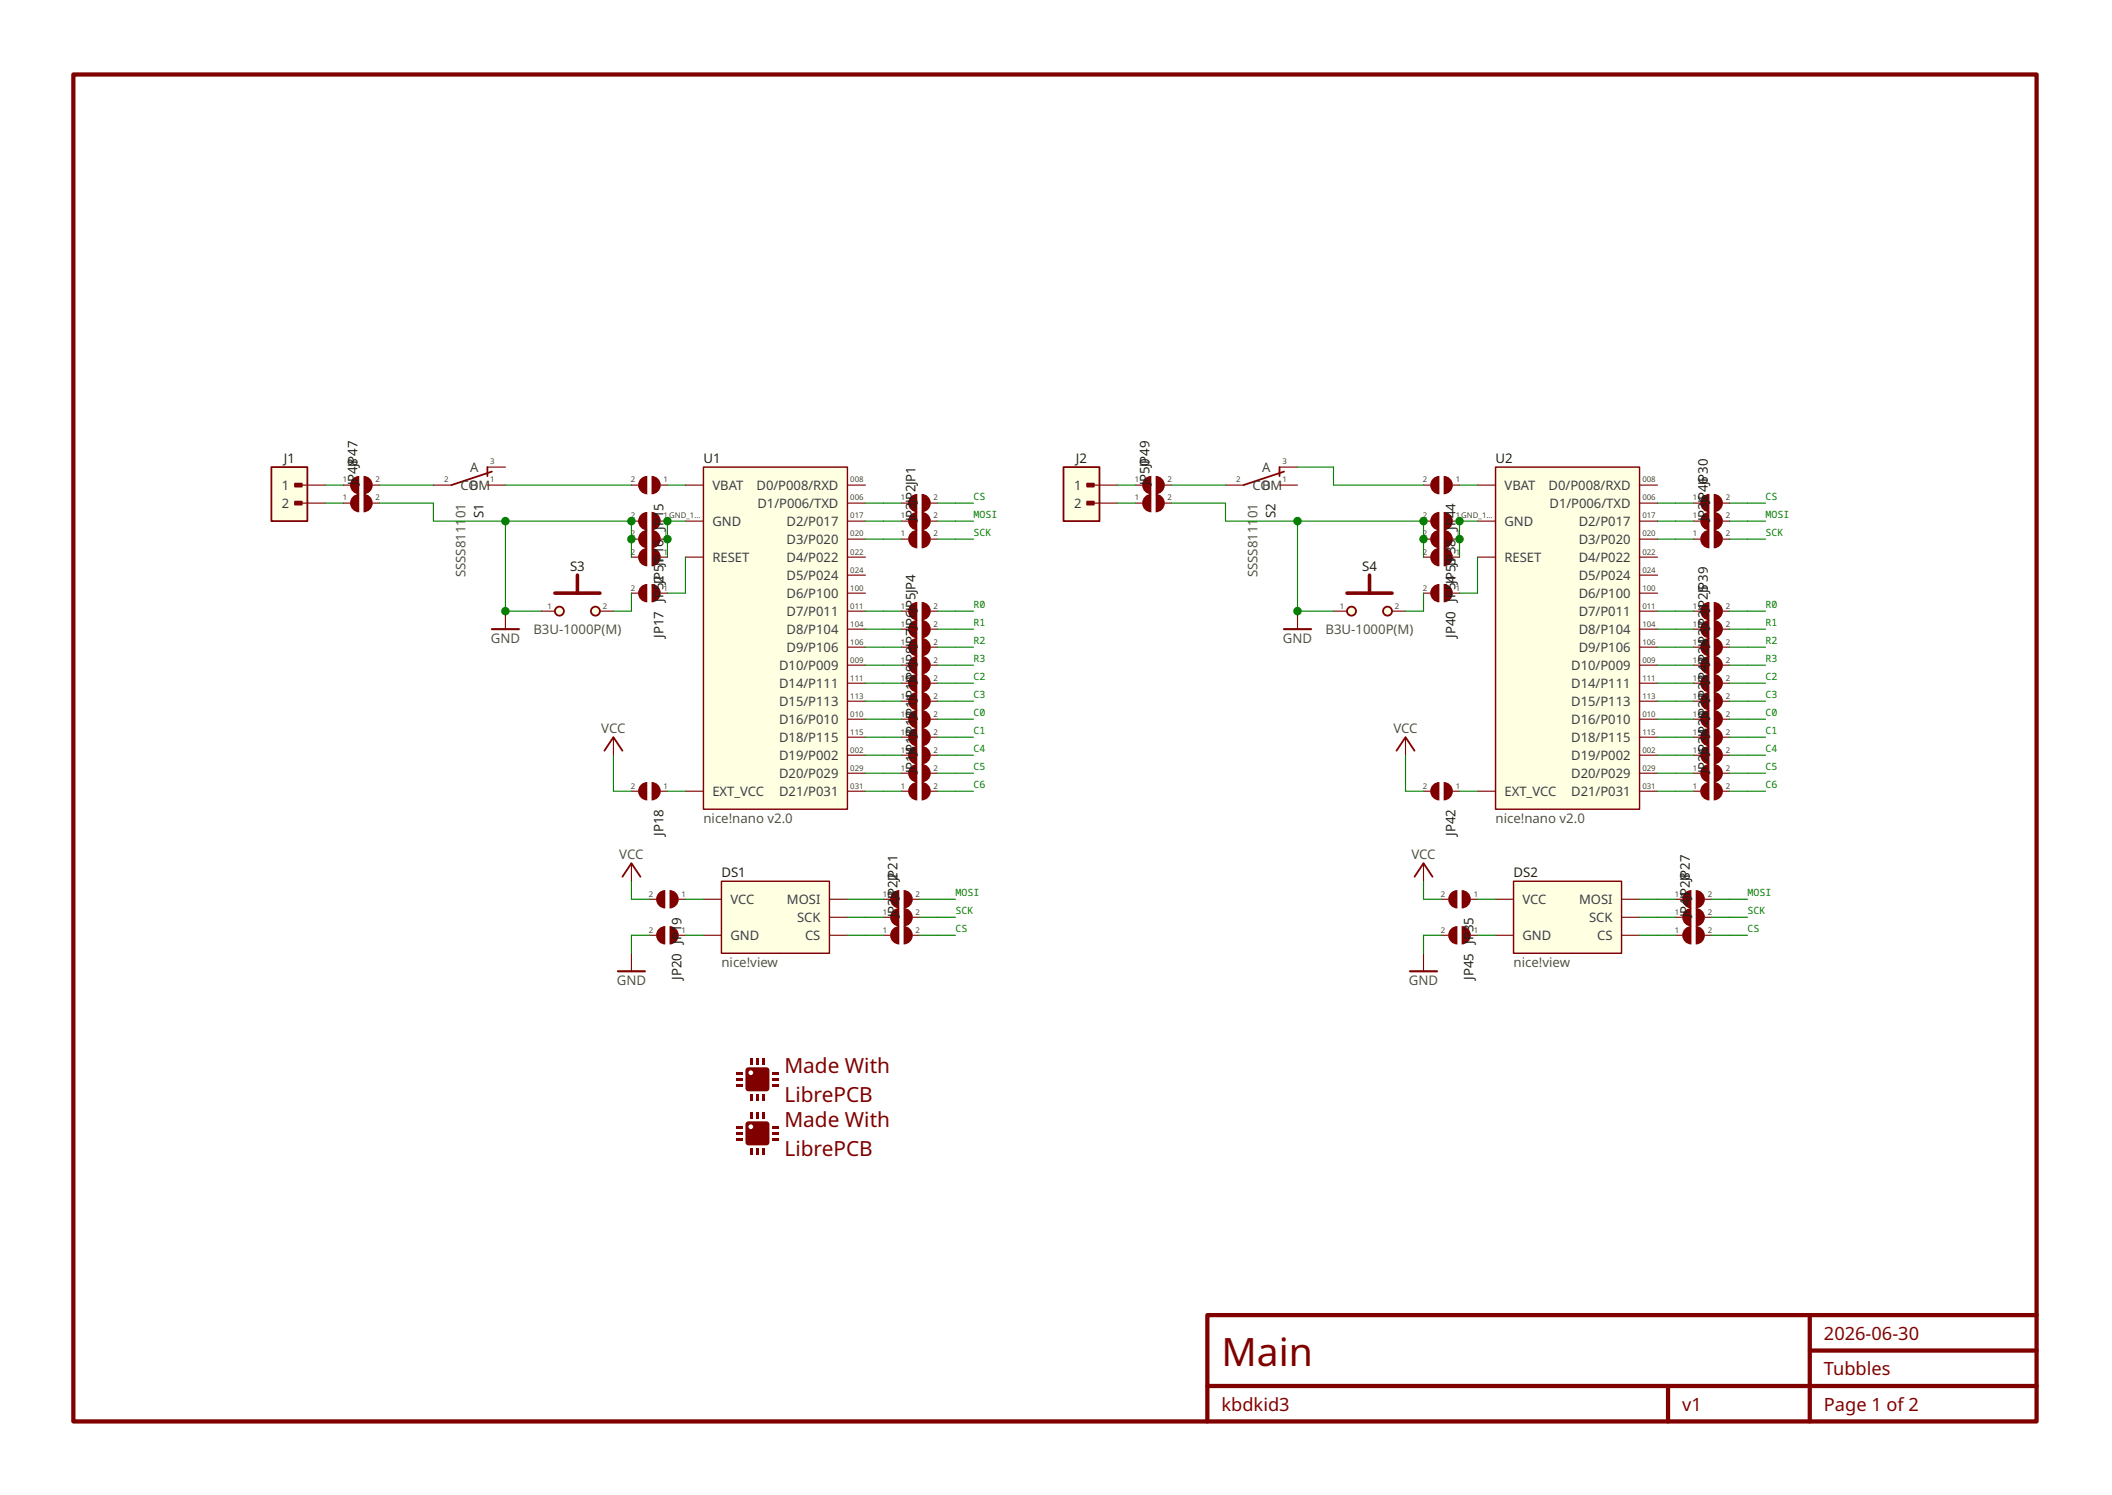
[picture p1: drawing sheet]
<svg xmlns="http://www.w3.org/2000/svg" width="298mm" height="211mm" viewBox="0 0 298 211" stroke-linecap="round" stroke-linejoin="round" font-family="sans-serif">
<g fill="#800000">
<path d="M105.3 158.4l.3-.2 2.8 .1 .2 .4-.1 2.7-.3 .2h-2.8l-.2-.4v-2.2h.4a.33 .33 0 0 0 .5 .3 .33 .33 0 0 0 .1-.5 .33 .33 0 0 0-.5 0l-.1 .2h-.4z" fill-rule="evenodd"/>
<path d="M109 159.7h.9v.4h-.9z" fill-rule="evenodd"/>
<path d="M109 160.6h.9v.4h-.9z" fill-rule="evenodd"/>
<path d="M109 158.9h.9v.4h-.9z" fill-rule="evenodd"/>
<path d="M103.9 158.9h.9v.4h-.9z" fill-rule="evenodd"/>
<path d="M103.9 159.7h.9v.4h-.9z" fill-rule="evenodd"/>
<path d="M103.9 160.6h.9v.4h-.9z" fill-rule="evenodd"/>
<path d="M106.7 157h.4v.8h-.4z" fill-rule="evenodd"/>
<path d="M107.5 157h.5v.8h-.5z" fill-rule="evenodd"/>
<path d="M105.8 157h.5v.8h-.5z" fill-rule="evenodd"/>
<path d="M106.7 162h.4v.9h-.4z" fill-rule="evenodd"/>
<path d="M107.5 162h.5v.9h-.5z" fill-rule="evenodd"/>
<path d="M105.8 162h.5v.9h-.5z" fill-rule="evenodd"/>
</g>
<path d="M85.3 105.9l1.3-1.9 1.3 1.9" fill="none" stroke="#800000" stroke-width=".25"/>
<path d="M86.6 104v2.6" fill="none" stroke="#800000" stroke-width=".16"/>
<g fill="#800000">
<path d="M128.4 108.3l.7-.4 .4-.1v2.6a1.3 1.3 0 0 1-1.2-.7 1.3 1.3 0 0 1 .1-1.4z" fill-rule="evenodd"/>
<path d="M130.1 107.8a1.3 1.3 0 0 1 1.3 1.3 1.3 1.3 0 0 1-1.3 1.3z" fill-rule="evenodd"/>
</g>
<path d="M127.2 109.1h1M131.4 109.1h.9" fill="none" stroke="#800000" stroke-width=".16"/>
<g fill="#800000">
<path d="M240.2 103.3l.7-.5 .4-.1v2.6a1.3 1.3 0 0 1-1.2-.7 1.3 1.3 0 0 1 .1-1.3z" fill-rule="evenodd"/>
<path d="M241.9 102.7a1.3 1.3 0 0 1 1.3 1.3 1.3 1.3 0 0 1-1.3 1.3z" fill-rule="evenodd"/>
</g>
<path d="M239 104h1M243.2 104h.9" fill="none" stroke="#800000" stroke-width=".16"/>
<g fill="#800000">
<path d="M161.5 70.2l.6-.4 .4-.1v2.6a1.3 1.3 0 0 1-1.2-.7 1.3 1.3 0 0 1 .2-1.4z" fill-rule="evenodd"/>
<path d="M163.1 69.7a1.3 1.3 0 0 1 1.3 1.3 1.3 1.3 0 0 1-1.3 1.3z" fill-rule="evenodd"/>
</g>
<path d="M160.3 71h.9M164.4 71h.9" fill="none" stroke="#800000" stroke-width=".16"/>
<g fill="#800000">
<path d="M240.2 75.3l.7-.5h.4v2.6a1.3 1.3 0 0 1-1.2-.7 1.3 1.3 0 0 1 .1-1.4z" fill-rule="evenodd"/>
<path d="M241.9 74.8a1.3 1.3 0 0 1 1.3 1.3 1.3 1.3 0 0 1-1.3 1.3z" fill-rule="evenodd"/>
</g>
<path d="M239 76.1h1M243.2 76.1h.9" fill="none" stroke="#800000" stroke-width=".16"/>
<path d="M211.1 65.9h20.3v48.3h-20.3z" fill-rule="evenodd" fill="#ffffe1" stroke="#800000" stroke-width=".2"/>
<g fill="none" stroke="#800000" stroke-width=".16">
<path d="M208.5 68.5h2.6M208.5 73.5h2.6M208.5 78.6h2.6M231.4 68.5h2.6M231.4 73.5h2.6M231.4 78.6h2.6M231.4 71h2.6M231.4 76.1h2.6M231.4 93.9h2.6M231.4 91.3h2.6M231.4 98.9h2.6M231.4 83.7h2.6"/>
<path d="M231.4 96.4h2.6M231.4 86.2h2.6M231.4 81.2h2.6M231.4 88.8h2.6M208.5 111.6h2.6M231.4 104h2.6M231.4 106.6h2.6M231.4 111.6h2.6M231.4 101.5h2.6M231.4 109.1h2.6"/>
</g>
<g fill="#800000">
<path d="M128.4 85.5l.7-.5 .4-.1v2.6a1.3 1.3 0 0 1-1.2-.7 1.3 1.3 0 0 1 .1-1.3z" fill-rule="evenodd"/>
<path d="M130.1 84.9a1.3 1.3 0 0 1 1.3 1.3 1.3 1.3 0 0 1-1.3 1.3z" fill-rule="evenodd"/>
</g>
<path d="M127.2 86.2h1M131.4 86.2h.9" fill="none" stroke="#800000" stroke-width=".16"/>
<path d="M101.8 124.4h15.3v10.1h-15.3z" fill-rule="evenodd" fill="#ffffe1" stroke="#800000" stroke-width=".2"/>
<path d="M61.2 68.5h2.5M68.8 68.5h2.5M68.8 65.9h2.5M99.3 126.9h2.5M99.3 132h2.5M117.1 126.9h2.5M117.1 132h2.5M117.1 129.4h2.5" fill="none" stroke="#800000" stroke-width=".16"/>
<path d="M68.8 65.9v1.3M69.4 66.5l-5.7 2" fill="none" stroke="#800000" stroke-width=".25"/>
<g fill="#800000">
<path d="M238 130.9l.7-.2v2.6a1.3 1.3 0 0 1-1.2-.9 1.3 1.3 0 0 1 .5-1.5z" fill-rule="evenodd"/>
<path d="M239.3 130.7a1.3 1.3 0 0 1 1.3 1.3 1.3 1.3 0 0 1-1.3 1.3z" fill-rule="evenodd"/>
</g>
<path d="M236.5 132h.9M240.6 132h1" fill="none" stroke="#800000" stroke-width=".16"/>
<g fill="#800000">
<path d="M240.2 93.1l.7-.5h.4v2.6a1.3 1.3 0 0 1-1.2-.7 1.3 1.3 0 0 1 .1-1.4z" fill-rule="evenodd"/>
<path d="M241.9 92.6a1.3 1.3 0 0 1 1.3 1.3 1.3 1.3 0 0 1-1.3 1.3z" fill-rule="evenodd"/>
</g>
<path d="M239 93.9h1M243.2 93.9h.9" fill="none" stroke="#800000" stroke-width=".16"/>
<g fill="#800000">
<path d="M125.9 126.1l.6-.4 .4-.1v2.6a1.3 1.3 0 0 1-1.1-.7 1.3 1.3 0 0 1 .1-1.4z" fill-rule="evenodd"/>
<path d="M127.5 125.6a1.3 1.3 0 0 1 1.3 1.3 1.3 1.3 0 0 1-1.3 1.3z" fill-rule="evenodd"/>
</g>
<path d="M124.7 126.9h.9M128.8 126.9h1" fill="none" stroke="#800000" stroke-width=".16"/>
<path d="M213.6 124.4h15.3v10.1h-15.3z" fill-rule="evenodd" fill="#ffffe1" stroke="#800000" stroke-width=".2"/>
<path d="M211.1 126.9h2.5M211.1 132h2.5M228.9 126.9h2.5M228.9 132h2.5M228.9 129.4h2.5" fill="none" stroke="#800000" stroke-width=".16"/>
<g fill="#800000">
<path d="M240.2 110.9l.7-.5 .4-.1v2.6a1.3 1.3 0 0 1-1.2-.7 1.3 1.3 0 0 1 .1-1.3z" fill-rule="evenodd"/>
<path d="M241.9 110.3a1.3 1.3 0 0 1 1.3 1.3 1.3 1.3 0 0 1-1.3 1.3z" fill-rule="evenodd"/>
</g>
<path d="M239 111.6h1M243.2 111.6h.9" fill="none" stroke="#800000" stroke-width=".16"/>
<g fill="#800000">
<path d="M240.2 95.6l.7-.4 .4-.1v2.6a1.3 1.3 0 0 1-1.2-.7 1.3 1.3 0 0 1 .1-1.4z" fill-rule="evenodd"/>
<path d="M241.9 95.1a1.3 1.3 0 0 1 1.3 1.3 1.3 1.3 0 0 1-1.3 1.3z" fill-rule="evenodd"/>
</g>
<path d="M239 96.4h1M243.2 96.4h.9" fill="none" stroke="#800000" stroke-width=".16"/>
<g fill="#800000">
<path d="M126.2 128.4l.7-.3v2.6a1.3 1.3 0 0 1-1.2-.9 1.3 1.3 0 0 1 .5-1.4z" fill-rule="evenodd"/>
<path d="M127.5 128.1a1.3 1.3 0 0 1 1.3 1.3 1.3 1.3 0 0 1-1.3 1.3z" fill-rule="evenodd"/>
</g>
<path d="M124.7 129.4h.9M128.8 129.4h1" fill="none" stroke="#800000" stroke-width=".16"/>
<g fill="#ffffe1" stroke="#800000" stroke-width=".51">
<path d="M190.1 83.7h6.4z"/>
<path d="M193.3 81.2v2.5z"/>
</g>
<g fill="#ffffe1" stroke="#800000" stroke-width=".25">
<circle cx="190.8" cy="86.2" r=".64"/>
<circle cx="195.8" cy="86.2" r=".64"/>
</g>
<path d="M188.2 86.2h1.9M196.5 86.2h1.9" fill="none" stroke="#800000" stroke-width=".16"/>
<g fill="#800000">
<path d="M94.5 130.7a1.3 1.3 0 0 1 1.3 1.3 1.3 1.3 0 0 1-1.3 1.3z" fill-rule="evenodd"/>
<path d="M92.9 131.2l.6-.5h.4v2.6a1.3 1.3 0 0 1-1.2-.7 1.3 1.3 0 0 1 .2-1.4z" fill-rule="evenodd"/>
</g>
<path d="M183.1 86.2v2.6M198.4 104v2.6M91.7 132h.9M95.8 132h.9M200.9 134.5v2.6" fill="none" stroke="#800000" stroke-width=".16"/>
<path d="M181.2 88.8h3.8M199 137.1h3.8" fill="none" stroke="#800000" stroke-width=".3"/>
<path d="M197.1 105.9l1.3-1.9 1.3 1.9" fill="none" stroke="#800000" stroke-width=".25"/>
<g fill="#800000">
<path d="M128.7 100.4l.8-.2v2.6a1.3 1.3 0 0 1-1.3-.9 1.3 1.3 0 0 1 .5-1.5z" fill-rule="evenodd"/>
<path d="M130.1 100.2a1.3 1.3 0 0 1 1.3 1.3 1.3 1.3 0 0 1-1.3 1.3z" fill-rule="evenodd"/>
</g>
<path d="M127.2 101.5h1M131.4 101.5h.9" fill="none" stroke="#800000" stroke-width=".16"/>
<g fill="#800000">
<path d="M92 77.3a1.3 1.3 0 0 1 1.3 1.3 1.3 1.3 0 0 1-1.3 1.3z" fill-rule="evenodd"/>
<path d="M90.3 77.8l.7-.4 .4-.1v2.6a1.3 1.3 0 0 1-1.2-.7 1.3 1.3 0 0 1 .1-1.4z" fill-rule="evenodd"/>
</g>
<path d="M89.1 78.6h1M93.3 78.6h.9M200.9 121.8v2.6" fill="none" stroke="#800000" stroke-width=".16"/>
<path d="M199.7 123.7l1.2-1.9 1.3 1.9" fill="none" stroke="#800000" stroke-width=".25"/>
<g fill="#800000">
<path d="M240.2 105.8l.7-.5h.4v2.6a1.3 1.3 0 0 1-1.2-.7 1.3 1.3 0 0 1 .1-1.4z" fill-rule="evenodd"/>
<path d="M241.9 105.3a1.3 1.3 0 0 1 1.3 1.3 1.3 1.3 0 0 1-1.3 1.3z" fill-rule="evenodd"/>
</g>
<path d="M239 106.6h1M243.2 106.6h.9" fill="none" stroke="#800000" stroke-width=".16"/>
<path d="M10.4 10.5h277.1v190.1h-277.1zM170.4 195.6h117.1M235.4 195.6v5M255.4 185.6v15M255.4 190.6h32.1M287.5 185.6h-117.1v15" fill="none" stroke="#800000" stroke-width=".6"/>
<path d="M99.3 65.9h20.3v48.3h-20.3z" fill-rule="evenodd" fill="#ffffe1" stroke="#800000" stroke-width=".2"/>
<g fill="none" stroke="#800000" stroke-width=".16">
<path d="M96.7 68.5h2.6M96.7 73.5h2.6M96.7 78.6h2.6M119.6 68.5h2.6M119.6 73.5h2.6M119.6 78.6h2.6M119.6 71h2.6M119.6 76.1h2.6M119.6 93.9h2.6M119.6 91.3h2.6M119.6 98.9h2.6M119.6 83.7h2.6"/>
<path d="M119.6 96.4h2.6M119.6 86.2h2.6M119.6 81.2h2.6M119.6 88.8h2.6M96.7 111.6h2.6M119.6 104h2.6M119.6 106.6h2.6M119.6 111.6h2.6M119.6 101.5h2.6M119.6 109.1h2.6"/>
</g>
<g fill="#800000">
<path d="M161.5 67.7l.6-.5h.4v2.6a1.3 1.3 0 0 1-1.2-.8 1.3 1.3 0 0 1 .2-1.3z" fill-rule="evenodd"/>
<path d="M163.1 67.2a1.3 1.3 0 0 1 1.3 1.3 1.3 1.3 0 0 1-1.3 1.3z" fill-rule="evenodd"/>
</g>
<path d="M160.3 68.5h.9M164.4 68.5h.9" fill="none" stroke="#800000" stroke-width=".16"/>
<g fill="#800000">
<path d="M240.2 88l.7-.5h.4v2.6a1.3 1.3 0 0 1-1.2-.7 1.3 1.3 0 0 1 .1-1.4z" fill-rule="evenodd"/>
<path d="M241.9 87.5a1.3 1.3 0 0 1 1.3 1.3 1.3 1.3 0 0 1-1.3 1.3z" fill-rule="evenodd"/>
</g>
<path d="M239 88.8h1M243.2 88.8h.9" fill="none" stroke="#800000" stroke-width=".16"/>
<g fill="#800000">
<path d="M92 74.8a1.3 1.3 0 0 1 1.3 1.3 1.3 1.3 0 0 1-1.3 1.3z" fill-rule="evenodd"/>
<path d="M90.3 75.3l.7-.5h.4v2.6a1.3 1.3 0 0 1-1.2-.7 1.3 1.3 0 0 1 .1-1.4z" fill-rule="evenodd"/>
</g>
<path d="M89.1 76.1h1M93.3 76.1h.9" fill="none" stroke="#800000" stroke-width=".16"/>
<g fill="#ffffe1" stroke="#800000" stroke-width=".51">
<path d="M78.3 83.7h6.4z"/>
<path d="M81.5 81.2v2.5z"/>
</g>
<g fill="#ffffe1" stroke="#800000" stroke-width=".25">
<circle cx="79" cy="86.2" r=".64"/>
<circle cx="84" cy="86.2" r=".64"/>
</g>
<path d="M76.4 86.2h1.9M84.7 86.2h1.9" fill="none" stroke="#800000" stroke-width=".16"/>
<g fill="#800000">
<path d="M240.2 90.6l.7-.5 .4-.1v2.6a1.3 1.3 0 0 1-1.2-.7 1.3 1.3 0 0 1 .1-1.3z" fill-rule="evenodd"/>
<path d="M241.9 90a1.3 1.3 0 0 1 1.3 1.3 1.3 1.3 0 0 1-1.3 1.3z" fill-rule="evenodd"/>
</g>
<path d="M239 91.3h1M243.2 91.3h.9" fill="none" stroke="#800000" stroke-width=".16"/>
<g fill="#800000">
<path d="M128.4 90.6l.7-.5 .4-.1v2.6a1.3 1.3 0 0 1-1.2-.7 1.3 1.3 0 0 1 .1-1.3z" fill-rule="evenodd"/>
<path d="M130.1 90a1.3 1.3 0 0 1 1.3 1.3 1.3 1.3 0 0 1-1.3 1.3z" fill-rule="evenodd"/>
</g>
<path d="M127.2 91.3h1M131.4 91.3h.9" fill="none" stroke="#800000" stroke-width=".16"/>
<g fill="#800000">
<path d="M203.8 67.2a1.3 1.3 0 0 1 1.3 1.3 1.3 1.3 0 0 1-1.3 1.3z" fill-rule="evenodd"/>
<path d="M202.1 67.7l.7-.5h.4v2.6a1.3 1.3 0 0 1-1.2-.8 1.3 1.3 0 0 1 .1-1.3z" fill-rule="evenodd"/>
</g>
<path d="M200.9 68.5h1M205.1 68.5h.9" fill="none" stroke="#800000" stroke-width=".16"/>
<g fill="#800000">
<path d="M238 125.8l.7-.2v2.6a1.3 1.3 0 0 1-1.2-.9 1.3 1.3 0 0 1 .5-1.5z" fill-rule="evenodd"/>
<path d="M239.3 125.6a1.3 1.3 0 0 1 1.3 1.3 1.3 1.3 0 0 1-1.3 1.3z" fill-rule="evenodd"/>
</g>
<path d="M236.5 126.9h.9M240.6 126.9h1" fill="none" stroke="#800000" stroke-width=".16"/>
<g fill="#800000">
<path d="M128.4 93.1l.7-.5h.4v2.6a1.3 1.3 0 0 1-1.2-.7 1.3 1.3 0 0 1 .1-1.4z" fill-rule="evenodd"/>
<path d="M130.1 92.6a1.3 1.3 0 0 1 1.3 1.3 1.3 1.3 0 0 1-1.3 1.3z" fill-rule="evenodd"/>
</g>
<path d="M127.2 93.9h1M131.4 93.9h.9" fill="none" stroke="#800000" stroke-width=".16"/>
<path d="M38.3 65.9h5.1v7.6h-5.1z" fill-rule="evenodd" fill="#ffffe1" stroke="#800000" stroke-width=".25"/>
<g fill="#800000" stroke="#800000" stroke-width=".25">
<path d="M41.6 68.2h1v.5h-1z" fill-rule="evenodd"/>
<path d="M41.6 70.8h1v.4h-1z" fill-rule="evenodd"/>
</g>
<path d="M42.1 68.5h3.8M42.1 71h3.8" fill="none" stroke="#800000" stroke-width=".16"/>
<g fill="#800000">
<path d="M203.8 74.8a1.3 1.3 0 0 1 1.3 1.3 1.3 1.3 0 0 1-1.3 1.3z" fill-rule="evenodd"/>
<path d="M202.4 75l.8-.2v2.6a1.3 1.3 0 0 1-1.3-.9 1.3 1.3 0 0 1 .5-1.5z" fill-rule="evenodd"/>
</g>
<path d="M200.9 76.1h1M205.1 76.1h.9" fill="none" stroke="#800000" stroke-width=".16"/>
<g fill="#800000">
<path d="M92 67.2a1.3 1.3 0 0 1 1.3 1.3 1.3 1.3 0 0 1-1.3 1.3z" fill-rule="evenodd"/>
<path d="M90.3 67.7l.7-.5h.4v2.6a1.3 1.3 0 0 1-1.2-.8 1.3 1.3 0 0 1 .1-1.3z" fill-rule="evenodd"/>
</g>
<path d="M89.1 68.5h1M93.3 68.5h.9" fill="none" stroke="#800000" stroke-width=".16"/>
<g fill="#800000">
<path d="M92 82.4a1.3 1.3 0 0 1 1.3 1.3 1.3 1.3 0 0 1-1.3 1.3z" fill-rule="evenodd"/>
<path d="M90.3 82.9l.7-.4 .4-.1v2.6a1.3 1.3 0 0 1-1.2-.7 1.3 1.3 0 0 1 .1-1.4z" fill-rule="evenodd"/>
</g>
<path d="M89.1 83.7h1M93.3 83.7h.9" fill="none" stroke="#800000" stroke-width=".16"/>
<g fill="#800000">
<path d="M238 128.4l.7-.3v2.6a1.3 1.3 0 0 1-1.2-.9 1.3 1.3 0 0 1 .5-1.4z" fill-rule="evenodd"/>
<path d="M239.3 128.1a1.3 1.3 0 0 1 1.3 1.3 1.3 1.3 0 0 1-1.3 1.3z" fill-rule="evenodd"/>
</g>
<path d="M236.5 129.4h.9M240.6 129.4h1" fill="none" stroke="#800000" stroke-width=".16"/>
<g fill="#800000">
<path d="M128.7 110.6l.8-.3v2.6a1.3 1.3 0 0 1-1.3-.8 1.3 1.3 0 0 1 .5-1.5z" fill-rule="evenodd"/>
<path d="M130.1 110.3a1.3 1.3 0 0 1 1.3 1.3 1.3 1.3 0 0 1-1.3 1.3z" fill-rule="evenodd"/>
</g>
<path d="M127.2 111.6h1M131.4 111.6h.9" fill="none" stroke="#800000" stroke-width=".16"/>
<g fill="#800000">
<path d="M203.8 110.3a1.3 1.3 0 0 1 1.3 1.3 1.3 1.3 0 0 1-1.3 1.3z" fill-rule="evenodd"/>
<path d="M202.4 110.6l.8-.3v2.6a1.3 1.3 0 0 1-1.3-.8 1.3 1.3 0 0 1 .5-1.5z" fill-rule="evenodd"/>
</g>
<path d="M200.9 111.6h1M205.1 111.6h.9" fill="none" stroke="#800000" stroke-width=".16"/>
<g fill="#800000">
<path d="M94.5 125.6a1.3 1.3 0 0 1 1.3 1.3 1.3 1.3 0 0 1-1.3 1.3z" fill-rule="evenodd"/>
<path d="M92.9 126.1l.6-.4 .4-.1v2.6a1.3 1.3 0 0 1-1.2-.7 1.3 1.3 0 0 1 .2-1.4z" fill-rule="evenodd"/>
</g>
<path d="M91.7 126.9h.9M95.8 126.9h.9" fill="none" stroke="#800000" stroke-width=".16"/>
<g fill="#800000">
<path d="M240.2 70.2l.7-.4 .4-.1v2.6a1.3 1.3 0 0 1-1.2-.7 1.3 1.3 0 0 1 .1-1.4z" fill-rule="evenodd"/>
<path d="M241.9 69.7a1.3 1.3 0 0 1 1.3 1.3 1.3 1.3 0 0 1-1.3 1.3z" fill-rule="evenodd"/>
</g>
<path d="M239 71h1M243.2 71h.9" fill="none" stroke="#800000" stroke-width=".16"/>
<g fill="#800000">
<path d="M206.3 130.7a1.3 1.3 0 0 1 1.3 1.3 1.3 1.3 0 0 1-1.3 1.3z" fill-rule="evenodd"/>
<path d="M204.9 130.9l.8-.2v2.6a1.3 1.3 0 0 1-1.2-.9 1.3 1.3 0 0 1 .4-1.5z" fill-rule="evenodd"/>
</g>
<path d="M203.5 132h.9M207.6 132h.9" fill="none" stroke="#800000" stroke-width=".16"/>
<g fill="#800000">
<path d="M240.2 72.8l.7-.5 .4-.1v2.6a1.3 1.3 0 0 1-1.2-.7 1.3 1.3 0 0 1 .1-1.3z" fill-rule="evenodd"/>
<path d="M241.9 72.2a1.3 1.3 0 0 1 1.3 1.3 1.3 1.3 0 0 1-1.3 1.3z" fill-rule="evenodd"/>
</g>
<path d="M239 73.5h1M243.2 73.5h.9M71.3 86.2v2.6" fill="none" stroke="#800000" stroke-width=".16"/>
<path d="M69.4 88.8h3.8" fill="none" stroke="#800000" stroke-width=".3"/>
<g fill="#800000">
<path d="M92 72.2a1.3 1.3 0 0 1 1.3 1.3 1.3 1.3 0 0 1-1.3 1.3z" fill-rule="evenodd"/>
<path d="M90.3 72.8l.7-.5 .4-.1v2.6a1.3 1.3 0 0 1-1.2-.7 1.3 1.3 0 0 1 .1-1.3z" fill-rule="evenodd"/>
</g>
<path d="M89.1 73.5h1M93.3 73.5h.9" fill="none" stroke="#800000" stroke-width=".16"/>
<g fill="#800000">
<path d="M49.7 67.7l.6-.5h.4v2.6a1.3 1.3 0 0 1-1.2-.8 1.3 1.3 0 0 1 .2-1.3z" fill-rule="evenodd"/>
<path d="M51.3 67.2a1.3 1.3 0 0 1 1.3 1.3 1.3 1.3 0 0 1-1.3 1.3z" fill-rule="evenodd"/>
</g>
<path d="M48.5 68.5h.9M52.6 68.5h.9" fill="none" stroke="#800000" stroke-width=".16"/>
<g fill="#800000">
<path d="M240.2 108.3l.7-.4 .4-.1v2.6a1.3 1.3 0 0 1-1.2-.7 1.3 1.3 0 0 1 .1-1.4z" fill-rule="evenodd"/>
<path d="M241.9 107.8a1.3 1.3 0 0 1 1.3 1.3 1.3 1.3 0 0 1-1.3 1.3z" fill-rule="evenodd"/>
</g>
<path d="M239 109.1h1M243.2 109.1h.9" fill="none" stroke="#800000" stroke-width=".16"/>
<g fill="#800000">
<path d="M128.7 105.5l.8-.2v2.6a1.3 1.3 0 0 1-1.3-.9 1.3 1.3 0 0 1 .5-1.5z" fill-rule="evenodd"/>
<path d="M130.1 105.3a1.3 1.3 0 0 1 1.3 1.3 1.3 1.3 0 0 1-1.3 1.3z" fill-rule="evenodd"/>
</g>
<path d="M127.2 106.6h1M131.4 106.6h.9" fill="none" stroke="#800000" stroke-width=".16"/>
<g fill="#800000">
<path d="M128.4 75.3l.7-.5h.4v2.6a1.3 1.3 0 0 1-1.2-.7 1.3 1.3 0 0 1 .1-1.4z" fill-rule="evenodd"/>
<path d="M130.1 74.8a1.3 1.3 0 0 1 1.3 1.3 1.3 1.3 0 0 1-1.3 1.3z" fill-rule="evenodd"/>
</g>
<path d="M127.2 76.1h1M131.4 76.1h.9" fill="none" stroke="#800000" stroke-width=".16"/>
<g fill="#800000">
<path d="M240.2 100.7l.7-.4 .4-.1v2.6a1.3 1.3 0 0 1-1.2-.7 1.3 1.3 0 0 1 .1-1.4z" fill-rule="evenodd"/>
<path d="M241.9 100.2a1.3 1.3 0 0 1 1.3 1.3 1.3 1.3 0 0 1-1.3 1.3z" fill-rule="evenodd"/>
</g>
<path d="M239 101.5h1M243.2 101.5h.9" fill="none" stroke="#800000" stroke-width=".16"/>
<g fill="#800000">
<path d="M206.3 125.6a1.3 1.3 0 0 1 1.3 1.3 1.3 1.3 0 0 1-1.3 1.3z" fill-rule="evenodd"/>
<path d="M204.9 125.8l.8-.2v2.6a1.3 1.3 0 0 1-1.2-.9 1.3 1.3 0 0 1 .4-1.5z" fill-rule="evenodd"/>
</g>
<path d="M203.5 126.9h.9M207.6 126.9h.9" fill="none" stroke="#800000" stroke-width=".16"/>
<g fill="#800000">
<path d="M203.8 72.2a1.3 1.3 0 0 1 1.3 1.3 1.3 1.3 0 0 1-1.3 1.3z" fill-rule="evenodd"/>
<path d="M202.1 72.8l.7-.5 .4-.1v2.6a1.3 1.3 0 0 1-1.2-.7 1.3 1.3 0 0 1 .1-1.3z" fill-rule="evenodd"/>
</g>
<path d="M200.9 73.5h1M205.1 73.5h.9" fill="none" stroke="#800000" stroke-width=".16"/>
<g fill="#800000">
<path d="M105.4 150.7h3l.2 .3-.1 2.8-.3 .2-2.8-.1-.2-.3v-2.2h.4a.33 .33 0 0 0 .5 .3 .33 .33 0 0 0 .1-.5 .33 .33 0 0 0-.5 0l-.1 .2h-.4l.1-.6z" fill-rule="evenodd"/>
<path d="M109 152.1h.9v.4h-.9z" fill-rule="evenodd"/>
<path d="M109 152.9h.9v.5h-.9z" fill-rule="evenodd"/>
<path d="M109 151.2h.9v.5h-.9z" fill-rule="evenodd"/>
<path d="M103.9 151.2h.9v.5h-.9z" fill-rule="evenodd"/>
<path d="M103.9 152.1h.9v.4h-.9z" fill-rule="evenodd"/>
<path d="M103.9 152.9h.9v.5h-.9z" fill-rule="evenodd"/>
<path d="M106.7 149.3h.4v.9h-.4z" fill-rule="evenodd"/>
<path d="M107.5 149.3h.5v.9h-.5z" fill-rule="evenodd"/>
<path d="M105.8 149.3h.5v.9h-.5z" fill-rule="evenodd"/>
<path d="M106.7 154.4h.4v.9h-.4z" fill-rule="evenodd"/>
<path d="M107.5 154.4h.5v.9h-.5z" fill-rule="evenodd"/>
<path d="M105.8 154.4h.5v.9h-.5z" fill-rule="evenodd"/>
<path d="M128.4 103.3l.7-.5 .4-.1v2.6a1.3 1.3 0 0 1-1.2-.7 1.3 1.3 0 0 1 .1-1.3z" fill-rule="evenodd"/>
<path d="M130.1 102.7a1.3 1.3 0 0 1 1.3 1.3 1.3 1.3 0 0 1-1.3 1.3z" fill-rule="evenodd"/>
</g>
<path d="M127.2 104h1M131.4 104h.9" fill="none" stroke="#800000" stroke-width=".16"/>
<g fill="#800000">
<path d="M128.4 72.8l.7-.5 .4-.1v2.6a1.3 1.3 0 0 1-1.2-.7 1.3 1.3 0 0 1 .1-1.3z" fill-rule="evenodd"/>
<path d="M130.1 72.2a1.3 1.3 0 0 1 1.3 1.3 1.3 1.3 0 0 1-1.3 1.3z" fill-rule="evenodd"/>
</g>
<path d="M127.2 73.5h1M131.4 73.5h.9M89.1 121.8v2.6" fill="none" stroke="#800000" stroke-width=".16"/>
<path d="M87.9 123.7l1.2-1.9 1.3 1.9" fill="none" stroke="#800000" stroke-width=".25"/>
<path d="M150.1 65.9h5.1v7.6h-5.1z" fill-rule="evenodd" fill="#ffffe1" stroke="#800000" stroke-width=".25"/>
<g fill="#800000" stroke="#800000" stroke-width=".25">
<path d="M153.4 68.2h1v.5h-1z" fill-rule="evenodd"/>
<path d="M153.4 70.8h1v.4h-1z" fill-rule="evenodd"/>
</g>
<path d="M153.9 68.5h3.8M153.9 71h3.8" fill="none" stroke="#800000" stroke-width=".16"/>
<g fill="#800000">
<path d="M240.2 98.2l.7-.5 .4-.1v2.6a1.3 1.3 0 0 1-1.2-.7 1.3 1.3 0 0 1 .1-1.3z" fill-rule="evenodd"/>
<path d="M241.9 97.6a1.3 1.3 0 0 1 1.3 1.3 1.3 1.3 0 0 1-1.3 1.3z" fill-rule="evenodd"/>
</g>
<path d="M239 98.9h1M243.2 98.9h.9" fill="none" stroke="#800000" stroke-width=".16"/>
<g fill="#800000">
<path d="M240.2 85.5l.7-.5 .4-.1v2.6a1.3 1.3 0 0 1-1.2-.7 1.3 1.3 0 0 1 .1-1.3z" fill-rule="evenodd"/>
<path d="M241.9 84.9a1.3 1.3 0 0 1 1.3 1.3 1.3 1.3 0 0 1-1.3 1.3z" fill-rule="evenodd"/>
</g>
<path d="M239 86.2h1M243.2 86.2h.9" fill="none" stroke="#800000" stroke-width=".16"/>
<g fill="#800000">
<path d="M125.9 131.2l.6-.5h.4v2.6a1.3 1.3 0 0 1-1.1-.7 1.3 1.3 0 0 1 .1-1.4z" fill-rule="evenodd"/>
<path d="M127.5 130.7a1.3 1.3 0 0 1 1.3 1.3 1.3 1.3 0 0 1-1.3 1.3z" fill-rule="evenodd"/>
</g>
<path d="M124.7 132h.9M128.8 132h1" fill="none" stroke="#800000" stroke-width=".16"/>
<g fill="#800000">
<path d="M128.4 98.2l.7-.5 .4-.1v2.6a1.3 1.3 0 0 1-1.2-.7 1.3 1.3 0 0 1 .1-1.3z" fill-rule="evenodd"/>
<path d="M130.1 97.6a1.3 1.3 0 0 1 1.3 1.3 1.3 1.3 0 0 1-1.3 1.3z" fill-rule="evenodd"/>
</g>
<path d="M173 68.5h2.5M180.6 68.5h2.5M180.6 65.9h2.5M127.2 98.9h1M131.4 98.9h.9" fill="none" stroke="#800000" stroke-width=".16"/>
<path d="M180.6 65.9v1.3M181.2 66.5l-5.7 2" fill="none" stroke="#800000" stroke-width=".25"/>
<g fill="#800000">
<path d="M128.4 88l.7-.5h.4v2.6a1.3 1.3 0 0 1-1.2-.7 1.3 1.3 0 0 1 .1-1.4z" fill-rule="evenodd"/>
<path d="M130.1 87.5a1.3 1.3 0 0 1 1.3 1.3 1.3 1.3 0 0 1-1.3 1.3z" fill-rule="evenodd"/>
</g>
<path d="M127.2 88.8h1M131.4 88.8h.9" fill="none" stroke="#800000" stroke-width=".16"/>
<g fill="#800000">
<path d="M92 110.3a1.3 1.3 0 0 1 1.3 1.3 1.3 1.3 0 0 1-1.3 1.3z" fill-rule="evenodd"/>
<path d="M90.6 110.6l.8-.3v2.6a1.3 1.3 0 0 1-1.3-.8 1.3 1.3 0 0 1 .5-1.5z" fill-rule="evenodd"/>
</g>
<path d="M89.1 111.6h1M93.3 111.6h.9" fill="none" stroke="#800000" stroke-width=".16"/>
<g fill="#800000">
<path d="M49.7 70.2l.6-.4 .4-.1v2.6a1.3 1.3 0 0 1-1.2-.7 1.3 1.3 0 0 1 .2-1.4z" fill-rule="evenodd"/>
<path d="M51.3 69.7a1.3 1.3 0 0 1 1.3 1.3 1.3 1.3 0 0 1-1.3 1.3z" fill-rule="evenodd"/>
</g>
<path d="M48.5 71h.9M52.6 71h.9" fill="none" stroke="#800000" stroke-width=".16"/>
<g fill="#800000">
<path d="M128.7 95.4l.8-.3v2.6a1.3 1.3 0 0 1-1.3-.9 1.3 1.3 0 0 1 .5-1.4z" fill-rule="evenodd"/>
<path d="M130.1 95.1a1.3 1.3 0 0 1 1.3 1.3 1.3 1.3 0 0 1-1.3 1.3z" fill-rule="evenodd"/>
</g>
<path d="M127.2 96.4h1M131.4 96.4h.9M89.1 134.5v2.6" fill="none" stroke="#800000" stroke-width=".16"/>
<path d="M87.2 137.1h3.8" fill="none" stroke="#800000" stroke-width=".3"/>
<g fill="#800000">
<path d="M203.8 77.3a1.3 1.3 0 0 1 1.3 1.3 1.3 1.3 0 0 1-1.3 1.3z" fill-rule="evenodd"/>
<path d="M202.4 77.6l.8-.3v2.6a1.3 1.3 0 0 1-1.3-.9 1.3 1.3 0 0 1 .5-1.4z" fill-rule="evenodd"/>
</g>
<path d="M200.9 78.6h1M205.1 78.6h.9" fill="none" stroke="#800000" stroke-width=".16"/>
<g fill="#800000">
<path d="M128.4 70.2l.7-.4 .4-.1v2.6a1.3 1.3 0 0 1-1.2-.7 1.3 1.3 0 0 1 .1-1.4z" fill-rule="evenodd"/>
<path d="M130.1 69.7a1.3 1.3 0 0 1 1.3 1.3 1.3 1.3 0 0 1-1.3 1.3z" fill-rule="evenodd"/>
</g>
<path d="M127.2 71h1M131.4 71h.9" fill="none" stroke="#800000" stroke-width=".16"/>
<g fill="#800000">
<path d="M203.8 82.4a1.3 1.3 0 0 1 1.3 1.3 1.3 1.3 0 0 1-1.3 1.3z" fill-rule="evenodd"/>
<path d="M202.4 82.6l.8-.2v2.6a1.3 1.3 0 0 1-1.3-.9 1.3 1.3 0 0 1 .5-1.5z" fill-rule="evenodd"/>
</g>
<path d="M200.9 83.7h1M205.1 83.7h.9" fill="none" stroke="#800000" stroke-width=".16"/>
<g fill="none" stroke="#008000" stroke-width=".16">
<path d="M45.9 71h2.6M45.9 68.5h2.6M53.5 71h7.7v2.5h27.9v5.1M53.5 68.5h7.7M71.3 73.5v12.7h5.1M71.3 68.5h17.8M94.2 68.5h2.5M96.7 73.5h-2.5v5.1M96.7 78.6v5.1h-2.5M122.2 73.5h5M122.2 76.1h5M122.2 71h5"/>
<path d="M132.3 73.5h5.1M132.3 76.1h5.1M132.3 71h5.1M157.7 71h2.6M157.7 68.5h2.6M165.3 71h7.7v2.5h27.9v5.1M165.3 68.5h7.7M183.1 73.5v12.7h5.1M183.1 65.9h5.1v2.6h12.7M206 68.5h2.5M208.5 73.5h-2.5v5.1M208.5 78.6v5.1h-2.5"/>
<path d="M234 73.5h5M234 76.1h5M234 71h5M244.1 73.5h5.1M244.1 76.1h5.1M244.1 71h5.1M89.1 83.7v2.5h-2.5M122.2 98.9h5M122.2 96.4h5M122.2 88.8h5M122.2 86.2h5M122.2 91.3h5"/>
<path d="M122.2 93.9h5M132.3 98.9h5.1M132.3 96.4h5.1M132.3 88.8h5.1M132.3 86.2h5.1M132.3 91.3h5.1M132.3 93.9h5.1M200.9 83.7v2.5h-2.5M234 98.9h5M234 96.4h5M234 88.8h5M234 86.2h5"/>
<path d="M234 91.3h5M234 93.9h5M244.1 98.9h5.1M244.1 96.4h5.1M244.1 88.8h5.1M244.1 86.2h5.1M244.1 91.3h5.1M244.1 93.9h5.1M86.6 106.6v5h2.5M94.2 111.6h2.5M122.2 111.6h5M122.2 104h5"/>
<path d="M122.2 101.5h5M122.2 109.1h5M122.2 106.6h5M132.3 111.6h5.1M132.3 104h5.1M132.3 101.5h5.1M132.3 109.1h5.1M132.3 106.6h5.1M198.4 106.6v5h2.5M206 111.6h2.5M234 111.6h5M234 104h5"/>
<path d="M234 101.5h5M234 109.1h5M234 106.6h5M244.1 111.6h5.1M244.1 104h5.1M244.1 101.5h5.1M244.1 109.1h5.1M244.1 106.6h5.1M89.1 124.4v2.5h2.6M91.7 132h-2.6v2.5M96.7 126.9h2.6M96.7 132h2.6"/>
<path d="M119.6 126.9h5.1M119.6 129.4h5.1M119.6 132h5.1M129.8 126.9h5.1M129.8 129.4h5.1M129.8 132h5.1M200.9 124.4v2.5h2.6M203.5 132h-2.6v2.5M208.5 126.9h2.6M208.5 132h2.6M231.4 126.9h5.1M231.4 129.4h5.1"/>
<path d="M231.4 132h5.1M241.6 126.9h5.1M241.6 129.4h5.1M241.6 132h5.1"/>
</g>
<g fill="#008000">
<circle cx="89.1" cy="76.1" r=".6"/>
<circle cx="94.2" cy="76.1" r=".6"/>
<circle cx="94.2" cy="73.5" r=".6"/>
<circle cx="200.9" cy="73.5" r=".6"/>
<circle cx="206" cy="73.5" r=".6"/>
<circle cx="206" cy="76.1" r=".6"/>
<circle cx="183.1" cy="86.2" r=".6"/>
<circle cx="183.1" cy="73.5" r=".6"/>
<circle cx="200.9" cy="76.1" r=".6"/>
<circle cx="71.3" cy="73.5" r=".6"/>
<circle cx="89.1" cy="73.5" r=".6"/>
<circle cx="71.3" cy="86.2" r=".6"/>
</g>
<text font-size="5.5" fill="#800000" x="172.4" y="192.7">Main</text>
<g font-size="2.9" fill="#800000">
<text x="110.7" y="151.4">Made With</text>
<text x="110.7" y="155.5">LibrePCB</text>
<text x="110.7" y="159">Made With</text>
<text x="110.7" y="163.2">LibrePCB</text>
</g>
<g font-size="2.6" fill="#800000">
<text x="257.4" y="189.1">2026-06-30</text>
<text x="257.4" y="194.1">Tubbles</text>
<text x="172.4" y="199.1">kbdkid3</text>
<text x="237.4" y="199.1">v1</text>
<text x="257.4" y="199.1">Page 1 of 2</text>
</g>
<g font-size="1.9" fill="#202020">
<text x="40.1" y="65.4">J1</text>
<text x="99.3" y="65.4">U1</text>
<text x="151.9" y="65.4">J2</text>
<text x="211.1" y="65.4">U2</text>
<text x="50.5" y="68.5" transform="rotate(-90 50.5 68.5)">JP4J8P47</text>
<text x="162.3" y="68.5" transform="rotate(-90 162.3 68.5)">JP5J0P49</text>
<text x="68.2" y="73.1" transform="rotate(-90 68.2 73.1)">S1</text>
<text x="93.7" y="74.8" transform="rotate(-90 93.7 74.8)">JP15</text>
<text x="129.2" y="73.5" transform="rotate(-90 129.2 73.5)">JP3JP2JP1</text>
<text x="180" y="73.1" transform="rotate(-90 180 73.1)">S2</text>
<text x="205.5" y="74.8" transform="rotate(-90 205.5 74.8)">JP44</text>
<text x="241" y="73.5" transform="rotate(-90 241 73.5)">JP3J6P4J6P30</text>
<text x="80.5" y="80.6">S3</text>
<text x="192.3" y="80.6">S4</text>
<text x="93.7" y="84.9" transform="rotate(-90 93.7 84.9)">JP5J2P5J1P16</text>
<text x="205.5" y="84.9" transform="rotate(-90 205.5 84.9)">JP5J4P5J3P38</text>
<text x="93.7" y="90" transform="rotate(-90 93.7 90)">JP17</text>
<text x="205.5" y="90" transform="rotate(-90 205.5 90)">JP40</text>
<text x="129.2" y="109.1" transform="rotate(-90 129.2 109.1)">JP1J4P1J3P1J2P1J1P1J0P9JP8JP7JP6JP5JP4</text>
<text x="241" y="109.1" transform="rotate(-90 241 109.1)">JP2J6P3J4P2J9P3J2P3J3P4J3P2J4P3J7P3J1P2J5P39</text>
<text x="93.7" y="118" transform="rotate(-90 93.7 118)">JP18</text>
<text x="205.5" y="118" transform="rotate(-90 205.5 118)">JP42</text>
<text x="101.8" y="123.8">DS1</text>
<text x="213.6" y="123.8">DS2</text>
<text x="126.7" y="129.4" transform="rotate(-90 126.7 129.4)">JP2J3P2J2P21</text>
<text x="238.5" y="129.4" transform="rotate(-90 238.5 129.4)">JP4J1P2J8P27</text>
<text x="96.2" y="133.2" transform="rotate(-90 96.2 133.2)">JP19</text>
<text x="208" y="133.2" transform="rotate(-90 208 133.2)">JP35</text>
<text x="96.2" y="138.3" transform="rotate(-90 96.2 138.3)">JP20</text>
<text x="208" y="138.3" transform="rotate(-90 208 138.3)">JP45</text>
</g>
<g font-size="1.9" fill="#505050">
<text x="65.7" y="73.1" transform="rotate(-90 65.7 73.1)">01</text>
<text x="177.5" y="73.1" transform="rotate(-90 177.5 73.1)">01</text>
<text x="65.7" y="81.5" transform="rotate(-90 65.7 81.5)">SSSS8111</text>
<text x="177.5" y="81.5" transform="rotate(-90 177.5 81.5)">SSSS8111</text>
<text x="75.3" y="89.5">B3U-1000P(M)</text>
<text x="187.1" y="89.5">B3U-1000P(M)</text>
<text x="69.3" y="90.8">GND</text>
<text x="181.1" y="90.8">GND</text>
<text x="84.9" y="103.5">VCC</text>
<text x="196.7" y="103.5">VCC</text>
<text x="99.3" y="116.2">nice!nano v2.0</text>
<text x="211.1" y="116.2">nice!nano v2.0</text>
<text x="87.4" y="121.3">VCC</text>
<text x="199.2" y="121.3">VCC</text>
<text x="101.8" y="136.5">nice!view</text>
<text x="213.6" y="136.5">nice!view</text>
<text x="87.1" y="139.1">GND</text>
<text x="198.9" y="139.1">GND</text>
</g>
<g font-size="1.8" fill="#404040">
<text x="39.8" y="69.2">1</text>
<text x="39.8" y="71.7">2</text>
<text x="65" y="69.2">COM</text>
<text x="66.3" y="69.2">B</text>
<text x="66.4" y="66.6">A</text>
<text x="100.6" y="69.2">VBAT</text>
<text x="106.8" y="69.2">D0/P008/RXD</text>
<text x="106.9" y="71.7">D1/P006/TXD</text>
<text x="151.6" y="69.2">1</text>
<text x="151.6" y="71.7">2</text>
<text x="176.8" y="69.2">COM</text>
<text x="178.1" y="69.2">B</text>
<text x="178.2" y="66.6">A</text>
<text x="212.4" y="69.2">VBAT</text>
<text x="218.6" y="69.2">D0/P008/RXD</text>
<text x="218.7" y="71.7">D1/P006/TXD</text>
<text x="100.6" y="74.2">GND</text>
<text x="111" y="74.2">D2/P017</text>
<text x="111" y="76.8">D3/P020</text>
<text x="212.4" y="74.2">GND</text>
<text x="222.8" y="74.2">D2/P017</text>
<text x="222.8" y="76.8">D3/P020</text>
<text x="100.6" y="79.3">RESET</text>
<text x="111" y="79.3">D4/P022</text>
<text x="111" y="81.9">D5/P024</text>
<text x="212.4" y="79.3">RESET</text>
<text x="222.8" y="79.3">D4/P022</text>
<text x="222.8" y="81.9">D5/P024</text>
<text x="111" y="84.4">D6/P100</text>
<text x="111" y="87">D7/P011</text>
<text x="111" y="89.5">D8/P104</text>
<text x="222.8" y="84.4">D6/P100</text>
<text x="222.8" y="87">D7/P011</text>
<text x="222.8" y="89.5">D8/P104</text>
<text x="110" y="94.6">D10/P009</text>
<text x="111" y="92">D9/P106</text>
<text x="221.8" y="94.6">D10/P009</text>
<text x="222.8" y="92">D9/P106</text>
<text x="110" y="99.7">D15/P113</text>
<text x="110" y="97.1">D14/P111</text>
<text x="221.8" y="99.7">D15/P113</text>
<text x="221.8" y="97.1">D14/P111</text>
<text x="110" y="104.7">D18/P115</text>
<text x="110" y="107.3">D19/P002</text>
<text x="110" y="102.2">D16/P010</text>
<text x="221.8" y="104.7">D18/P115</text>
<text x="221.8" y="107.3">D19/P002</text>
<text x="221.8" y="102.2">D16/P010</text>
<text x="100.6" y="112.4">EXT_VCC</text>
<text x="110" y="112.4">D21/P031</text>
<text x="110" y="109.8">D20/P029</text>
<text x="212.4" y="112.4">EXT_VCC</text>
<text x="221.8" y="112.4">D21/P031</text>
<text x="221.8" y="109.8">D20/P029</text>
<text x="103.1" y="127.6">VCC</text>
<text x="111.1" y="127.6">MOSI</text>
<text x="112.5" y="130.1">SCK</text>
<text x="214.9" y="127.6">VCC</text>
<text x="222.9" y="127.6">MOSI</text>
<text x="224.3" y="130.1">SCK</text>
<text x="103.1" y="132.7">GND</text>
<text x="113.6" y="132.7">CS</text>
<text x="214.9" y="132.7">GND</text>
<text x="225.4" y="132.7">CS</text>
</g>
<g font-size="1.4" fill="#008000">
<text x="137.4" y="70.6">CS</text>
<text x="249.2" y="70.6">CS</text>
<text x="137.4" y="73.1">MOSI</text>
<text x="137.4" y="75.7">SCK</text>
<text x="249.2" y="73.1">MOSI</text>
<text x="249.2" y="75.7">SCK</text>
<text x="137.4" y="88.4">R1</text>
<text x="137.4" y="85.8">R0</text>
<text x="249.2" y="88.4">R1</text>
<text x="249.2" y="85.8">R0</text>
<text x="137.4" y="96">C2</text>
<text x="137.4" y="90.9">R2</text>
<text x="137.4" y="93.4">R3</text>
<text x="249.2" y="96">C2</text>
<text x="249.2" y="90.9">R2</text>
<text x="249.2" y="93.4">R3</text>
<text x="137.4" y="98.5">C3</text>
<text x="137.4" y="101.1">C0</text>
<text x="249.2" y="98.5">C3</text>
<text x="249.2" y="101.1">C0</text>
<text x="137.4" y="106.2">C4</text>
<text x="137.4" y="103.6">C1</text>
<text x="249.2" y="103.6">C1</text>
<text x="249.2" y="106.2">C4</text>
<text x="137.4" y="111.2">C6</text>
<text x="137.4" y="108.7">C5</text>
<text x="249.2" y="108.7">C5</text>
<text x="249.2" y="111.2">C6</text>
<text x="134.9" y="131.6">CS</text>
<text x="134.9" y="126.5">MOSI</text>
<text x="134.9" y="129">SCK</text>
<text x="246.7" y="131.6">CS</text>
<text x="246.7" y="129">SCK</text>
<text x="246.7" y="126.5">MOSI</text>
</g>
<g font-size="1.1" fill="#404040">
<text x="69.2" y="65.5">3</text>
<text x="181" y="65.5">3</text>
<text x="48.4" y="68.1">1</text>
<text x="48.4" y="70.6">1</text>
<text x="53" y="68.1">2</text>
<text x="53" y="70.6">2</text>
<text x="62.7" y="68.1">2</text>
<text x="69.2" y="68.1">1</text>
<text x="89" y="68.1">2</text>
<text x="93.7" y="68.1">1</text>
<text x="120" y="68.1">008</text>
<text x="120" y="70.6">006</text>
<text x="127.1" y="70.6">1</text>
<text x="131.8" y="70.6">2</text>
<text x="160.2" y="70.6">1</text>
<text x="160.2" y="68.1">1</text>
<text x="164.8" y="70.6">2</text>
<text x="164.8" y="68.1">2</text>
<text x="174.5" y="68.1">2</text>
<text x="181" y="68.1">1</text>
<text x="200.8" y="68.1">2</text>
<text x="205.5" y="68.1">1</text>
<text x="231.8" y="68.1">008</text>
<text x="231.8" y="70.6">006</text>
<text x="238.9" y="70.6">1</text>
<text x="243.6" y="70.6">2</text>
<text x="89" y="75.7">2</text>
<text x="89" y="73.2">2</text>
<text x="93.7" y="75.7">1</text>
<text x="93.7" y="73.2">1GND_1…</text>
<text x="120" y="73.2">017</text>
<text x="120" y="75.7">020</text>
<text x="127.1" y="75.7">1</text>
<text x="127.1" y="73.2">1</text>
<text x="131.8" y="75.7">2</text>
<text x="131.8" y="73.2">2</text>
<text x="200.8" y="75.7">2</text>
<text x="200.8" y="73.2">2</text>
<text x="205.5" y="75.7">1</text>
<text x="205.5" y="73.2">1GND_1…</text>
<text x="231.8" y="73.2">017</text>
<text x="231.8" y="75.7">020</text>
<text x="238.9" y="75.7">1</text>
<text x="238.9" y="73.2">1</text>
<text x="243.6" y="75.7">2</text>
<text x="243.6" y="73.2">2</text>
<text x="89" y="78.2">2</text>
<text x="89" y="83.3">2</text>
<text x="93.7" y="78.2">1</text>
<text x="93.7" y="83.3">1</text>
<text x="120" y="83.3">100</text>
<text x="120" y="78.2">022</text>
<text x="120" y="80.8">024</text>
<text x="200.8" y="78.2">2</text>
<text x="200.8" y="83.3">2</text>
<text x="205.5" y="78.2">1</text>
<text x="205.5" y="83.3">1</text>
<text x="231.8" y="83.3">100</text>
<text x="231.8" y="78.2">022</text>
<text x="231.8" y="80.8">024</text>
<text x="77.3" y="85.9">1</text>
<text x="85.1" y="85.9">2</text>
<text x="120" y="85.9">011</text>
<text x="120" y="88.4">104</text>
<text x="127.1" y="85.9">1</text>
<text x="127.1" y="88.4">1</text>
<text x="131.8" y="85.9">2</text>
<text x="131.8" y="88.4">2</text>
<text x="189.1" y="85.9">1</text>
<text x="196.9" y="85.9">2</text>
<text x="231.8" y="85.9">011</text>
<text x="231.8" y="88.4">104</text>
<text x="238.9" y="88.4">1</text>
<text x="238.9" y="85.9">1</text>
<text x="243.6" y="88.4">2</text>
<text x="243.6" y="85.9">2</text>
<text x="120" y="93.5">009</text>
<text x="120" y="91">106</text>
<text x="127.1" y="91">1</text>
<text x="127.1" y="93.5">1</text>
<text x="131.8" y="91">2</text>
<text x="131.8" y="93.5">2</text>
<text x="231.8" y="93.5">009</text>
<text x="231.8" y="91">106</text>
<text x="238.9" y="93.5">1</text>
<text x="238.9" y="91">1</text>
<text x="243.6" y="93.5">2</text>
<text x="243.6" y="91">2</text>
<text x="120" y="101.1">010</text>
<text x="120" y="98.6">113</text>
<text x="120" y="96">111</text>
<text x="127.1" y="101.1">1</text>
<text x="127.1" y="98.6">1</text>
<text x="127.1" y="96">1</text>
<text x="131.8" y="101.1">2</text>
<text x="131.8" y="98.6">2</text>
<text x="131.8" y="96">2</text>
<text x="231.8" y="101.1">010</text>
<text x="231.8" y="98.6">113</text>
<text x="231.8" y="96">111</text>
<text x="238.9" y="96">1</text>
<text x="238.9" y="101.1">1</text>
<text x="238.9" y="98.6">1</text>
<text x="243.6" y="96">2</text>
<text x="243.6" y="101.1">2</text>
<text x="243.6" y="98.6">2</text>
<text x="120" y="103.7">115</text>
<text x="120" y="106.2">002</text>
<text x="127.1" y="106.2">1</text>
<text x="127.1" y="103.7">1</text>
<text x="131.8" y="106.2">2</text>
<text x="131.8" y="103.7">2</text>
<text x="231.8" y="103.7">115</text>
<text x="231.8" y="106.2">002</text>
<text x="238.9" y="103.7">1</text>
<text x="238.9" y="106.2">1</text>
<text x="243.6" y="103.7">2</text>
<text x="243.6" y="106.2">2</text>
<text x="89" y="111.3">2</text>
<text x="93.7" y="111.3">1</text>
<text x="120" y="111.3">031</text>
<text x="120" y="108.7">029</text>
<text x="127.1" y="108.7">1</text>
<text x="127.1" y="111.3">1</text>
<text x="131.8" y="108.7">2</text>
<text x="131.8" y="111.3">2</text>
<text x="200.8" y="111.3">2</text>
<text x="205.5" y="111.3">1</text>
<text x="231.8" y="111.3">031</text>
<text x="231.8" y="108.7">029</text>
<text x="238.9" y="111.3">1</text>
<text x="238.9" y="108.7">1</text>
<text x="243.6" y="111.3">2</text>
<text x="243.6" y="108.7">2</text>
<text x="91.6" y="131.6">2</text>
<text x="91.6" y="126.5">2</text>
<text x="96.2" y="131.6">1</text>
<text x="96.2" y="126.5">1</text>
<text x="124.6" y="126.5">1</text>
<text x="124.6" y="129.1">1</text>
<text x="124.6" y="131.6">1</text>
<text x="129.2" y="126.5">2</text>
<text x="129.2" y="129.1">2</text>
<text x="129.2" y="131.6">2</text>
<text x="203.4" y="131.6">2</text>
<text x="203.4" y="126.5">2</text>
<text x="208" y="131.6">1</text>
<text x="208" y="126.5">1</text>
<text x="236.4" y="131.6">1</text>
<text x="236.4" y="126.5">1</text>
<text x="236.4" y="129.1">1</text>
<text x="241" y="131.6">2</text>
<text x="241" y="126.5">2</text>
<text x="241" y="129.1">2</text>
</g>
</svg>
